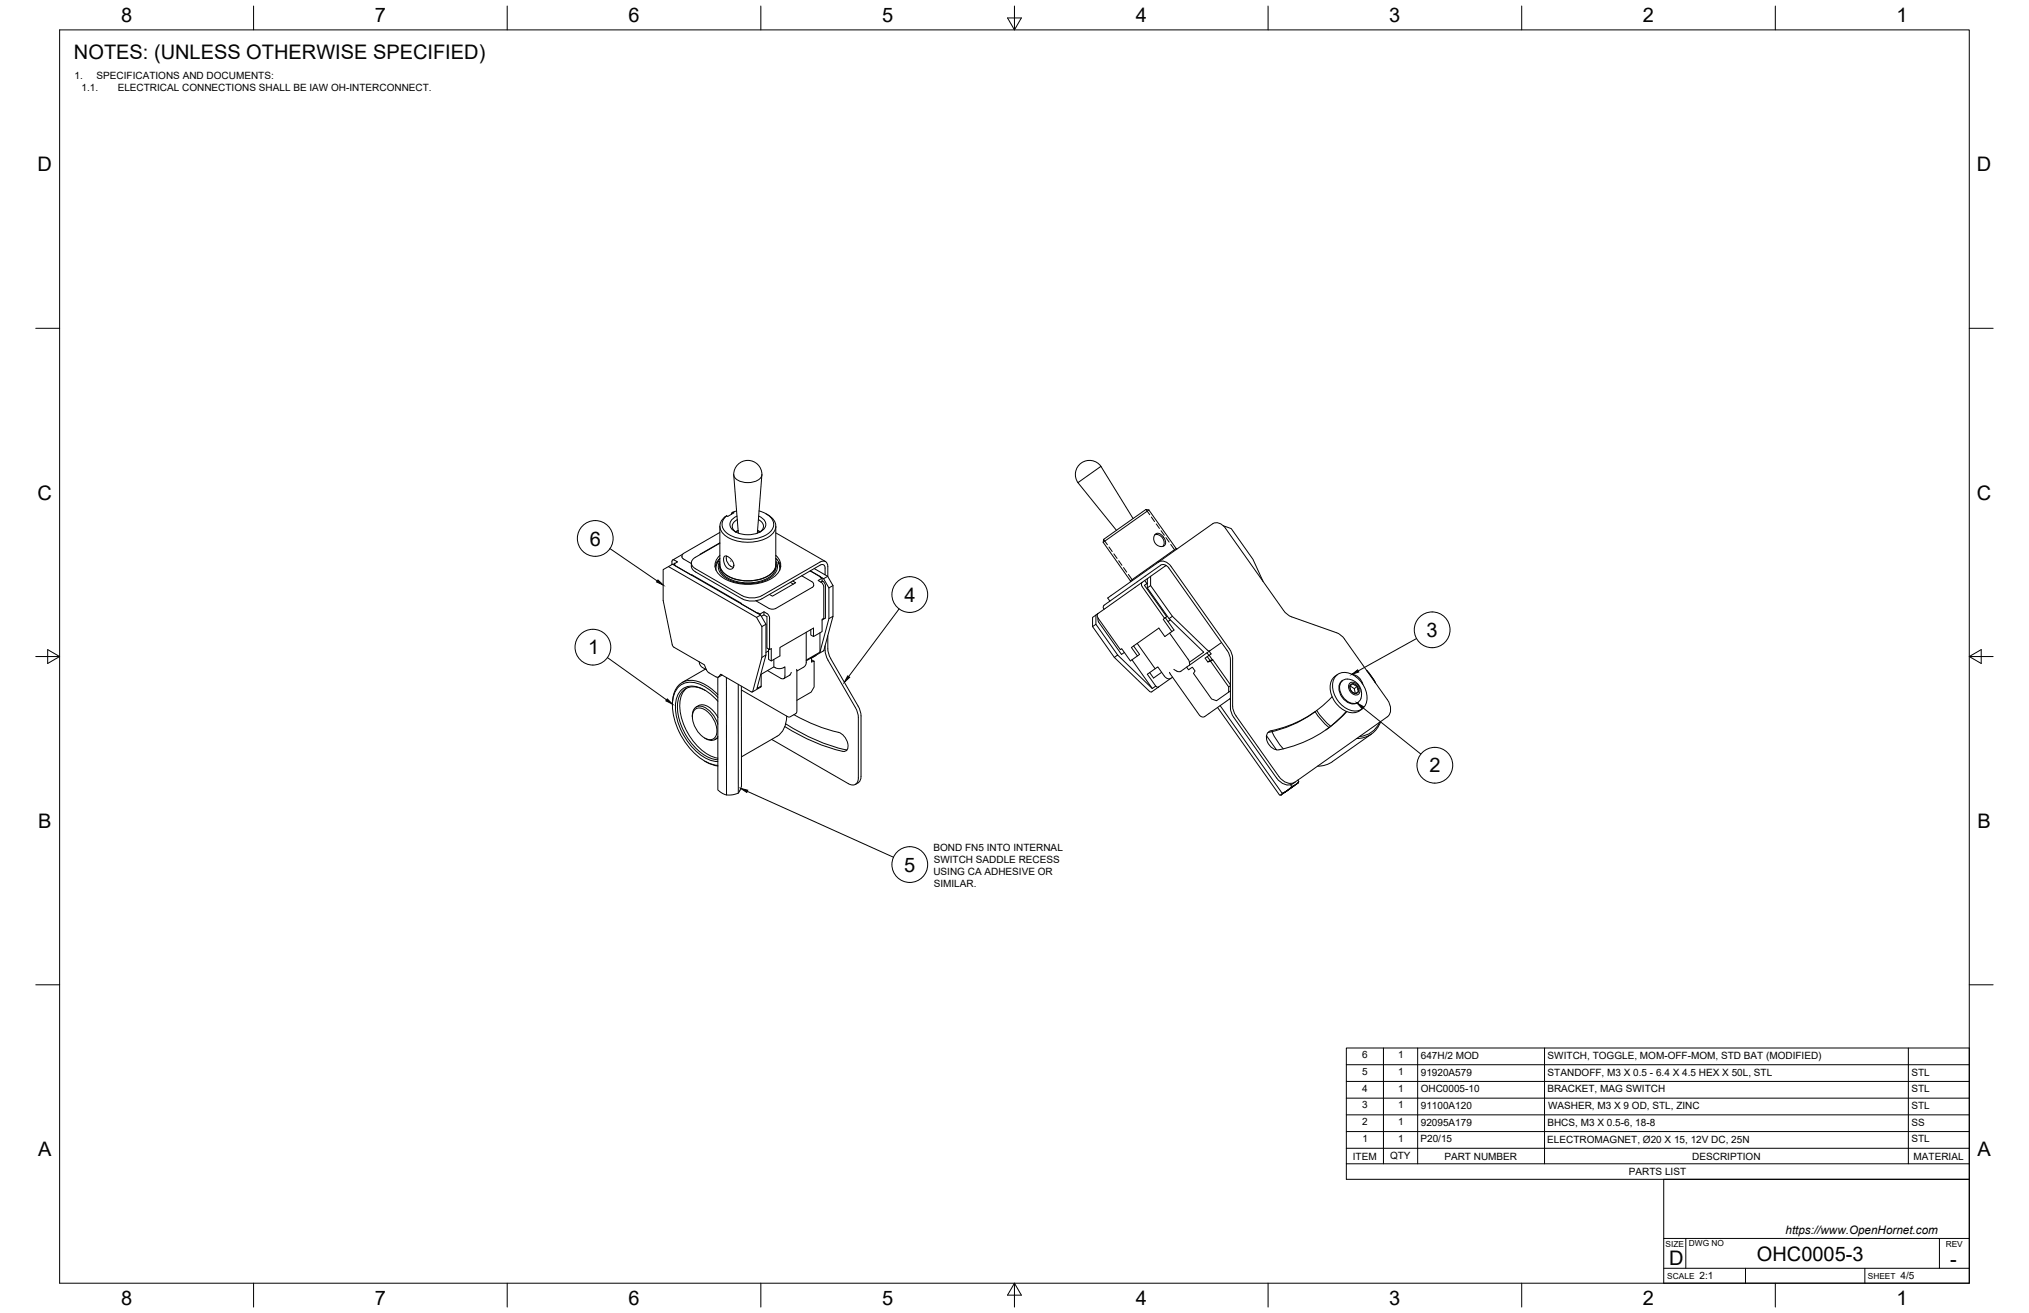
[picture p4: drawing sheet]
<svg xmlns="http://www.w3.org/2000/svg" width="864mm" height="559mm" viewBox="0 0 864 559" stroke-linecap="round" stroke-linejoin="round" font-family="sans-serif">
<!-- layer: Visible -->
<g fill="none" stroke="#000" stroke-width=".43">
<path d="M314 197.7a5.8 5.8 0 0 1 7.1-1.1 5.8 5.8 0 0 1 2.8 6.5 8.1 8.1 0 0 1-11.2 .1 4.9 4.9 0 0 1 1.3-5.5zM468.6 198.5l13.7 22.2M468.6 198.5l-9.8 6.9M468.6 198.5a6 6 0 0 0-8.4-1.5 6 6 0 0 0-1.4 8.4M309.3 219.5l-.7 .4M312 218l.4 .2-2.7 1.6-.4-.3M312 218l-.7 .3v.6M312.3 202.1l2 24.8M313.5 217.4l-1.5 .6M313.7 219.7a3.6 3.6 0 0 0-2.6 4.9 10.5 10.5 0 0 0 12.9 1.6 3.3 3.3 0 0 0 2-3.2 3.3 3.3 0 0 0-2.2-2.9l-.9-.4M323.1 217.4a7.5 7.5 0 0 1 6.2 5.6 6.9 6.9 0 0 1-5.9 5.8 15.7 15.7 0 0 1-14.8-2.7 4.2 4.2 0 0 1 .7-6.6M324.3 202.1l-2 24.8"/>
<path d="M326.1 218.7a5.7 5.7 0 0 1 3.8 6.7 12 12 0 0 1-11.3 5.4 14 14 0 0 1-11.3-4.3 4.6 4.6 0 0 1 1.4-6.6M458.8 205.4l16.4 20.3M489 217l-1.3-.2-17.9 12.7-.3 1.3 11.6 16.4M489 217l-19.5 13.8M489 217l11.6 16.4M287.3 239.8l-.2 .1M290.6 235.9l-4.3 2.4M290.9 237.9l3.4 1.9M294.3 239.6l.2 2.2 1 1.2 20.3 11.8a9.5 9.5 0 0 0 8.5 0l24.7-14.2M305.1 239.2l.8-.4-1.1 2.2v1.7M306.4 231.2l-10.4 5.9a2.6 2.6 0 0 0-1.7 2.5 2.6 2.6 0 0 0 1.7 2.5l19.8 11.4a9.4 9.4 0 0 0 8.5 0l24.7-14.3a2.02 2.02 0 0 1 2.4-.2 2.02 2.02 0 0 1 .9 2.1v4.3M306.4 223.9l-.1 17.2a6.9 6.9 0 0 0 5.2 5.7 17.5 17.5 0 0 0 17.4-2.4 4.9 4.9 0 0 0 1.4-4.1"/>
<path d="M306.4 231l-8.4 5M306.4 226.6l-15.5 9a1.38 1.38 0 0 0 0 2.3M306.4 239.5a5.9 5.9 0 0 0 4.4 6.2 18 18 0 0 0 17.7-1.7l1.5-2.2 .2-2.3M306.4 238.8a5.5 5.5 0 0 0 3.3 7.6 19 19 0 0 0 19.1-1.2 4.8 4.8 0 0 0 1.4-6.4M306.4 236.4a5.5 5.5 0 0 0 .5 8.9 20.9 20.9 0 0 0 22.8 0 5.5 5.5 0 0 0 .5-8.9M306.4 237.7l-1.5 2-.5 1.6M306.4 237.8l-.6 .5M308.3 236.9l.5-.3 1 .3 1.9 1.8 .7 2-.8 1.4h-1.6l-1.3-1.3-.7-2.3zM309.3 236.6a4 4 0 0 0 2.9 4.8M311 238.7l.1 .2M313.8 221.1a2.87 2.87 0 0 0-2.1 2.5 2.87 2.87 0 0 0 1.6 2.9M314.2 225.7l-1.1 .7"/>
<path d="M314.2 225.9l-1 .4M322.5 225.9l.9 .4M322.5 225.8l1 .6M322.8 221.1a2.87 2.87 0 0 1 2.1 2.5 2.87 2.87 0 0 1-1.5 2.9M330.2 226.8l21.2 12.2M330.2 223.9v16.4M330.2 237.8l.6 .5M330.2 237.7l1.6 2 .5 1.6M331.7 239.5l-.5-.2 .6 1.8 .1 1.6M491.5 227.7a3.3 3.3 0 0 1 3.3 1.3 3.3 3.3 0 0 1 .1 3.5M491.7 227.4l1.5-.4 1.9 1.4 1 2.3-.4 1.5-.8 .4h-1.1l-2-1.2-.8-2 .3-1.4zM493.1 239.2l23.1-16.3a4.1 4.1 0 0 1 5.4 1.9l25.6 36 2.6 1.7 19 6.8 2.1 1.2 19.6 27.2a5.5 5.5 0 0 1 0 7.4l-39.3 27.8"/>
<path d="M493.1 239.2l-21.6 15.3 .9 1.3M493.1 239.2a4.1 4.1 0 0 1 5.4 1.9l24.7 35 1.2 2.4 .3 1.8M500.9 233.7l-.4-.2-17.4 12.3-2 1.4 .2 .4M520.6 223.8l3.4 1.2 9.3 13 4.3 9.5M284.5 241.1l1.8-1 37.4 21.7 2.3 3.9v13.1M286 240.3v-1.6l.4-.4 .7 .1 1.3 .7-1.7 1 .8 .5-.2 .1 28.4 16.2-.2 .1 6.9 4 1.1 .3 1.7-.9 1.6 1 .8 1.7v13.4l-1.2-.7v-13.4l-1.2-.7-1.1 .6M286.7 240.1v.3M294.5 244.6v.3M306.4 240.3a7.3 7.3 0 0 0 6.3 6.1 17.2 17.2 0 0 0 16.1-2.9 4.8 4.8 0 0 0 1.4-3.2M321.7 255.7l5.6 3.3M327.4 258.9l1.4 .4 1.4-.4M336.4 247.8l1.3 .8"/>
<path d="M337.4 247.3l1.3 .7-9.9 5.7-1.3-.7M341.2 245l4.6 2.7 .5 1.5M346.3 249.1l-.6 .9-15.5 9M346.6 242l5.7 3.3 2.2 3.9v13.1l-3.9 14.6-7.4 4.3M349 240.5a1.32 1.32 0 0 1 1.6-.1 1.32 1.32 0 0 1 .6 1.4v2.8M349.9 247.2l1 .8 .4 1.3v13.8l-1.4 .8M349.9 246.1v1.3l-.5 .3M352.3 245.3l-1.8 1M354.5 249.2l-1.7 1M486.2 247.8l-.4 .6 .4 1.4 9.5 13.3 .9-.6-9.5-13.4 1.2-.9M487.2 247.1l.9 1.3M488.3 246.3l-21.2 15.2"/>
<path d="M489.7 245.3l-1.4 1v3.9l9.3 13.1M489.7 249.2l-1.4 1M494 240.6l-23.8 16.8a1.13 1.13 0 0 0-.3 1.9M494 240.5l1-.3 1 .3 1.5 1.3 25.5 36.1 .7 3.1v20.8l.5 1.8 .9 1.7M496.1 240.6l-.1 .3M496.3 240.6l-6.6 4.7v3.9l9.3 13.1 14.9 14.5 1.1 .2M286.8 275.4l13 7.5 1.4 3 3.6 2.2M286.8 275.4l-.7-1-3.8-18.9v-13.1l2.2-1.3 37.5 21.7 2.3 3.9v13.1M322.6 260.9v.2M323.5 261.3v.3M323.7 261.8l-1.7 1M325.2 260.4v1.3"/>
<path d="M326 265.7l-1.7 1M327.1 276.2v4.4l1.2 .7v-5.2l-.7 .4M327.1 277l-1.1 .7M343.2 269.1l-.1 13.3-.7 1.3-3.2 1.9M345.1 268v2.3l1.1 .6v-3.6l-14.2 8.3v3.6l-3.7 2.1M347.4 278.8l-2 1.3v1.6l1.1-.3v11l-1.3 2.2-6 3.4M349 269.3v8.3M351.2 274.8v2M351.2 276.8l.9 3.6 12 20.8 1 2.4 .2 1.7v25.8M352.3 270.6l.1 6.1 .6 2.4 12.2 21.4 1.2 3v27.5l-.5 1.5-1.8 1.3M352.8 263.3v-13.1l-2.3-3.9-5.7-3.3 5.1 3.1-1.7 1 1.6 1 .8 1.7v13.3l-.7 .5v5.2l-3.7 2.1M354.5 262.3l-1.7 1-3.8 14.3-5.8 3.3"/>
<path d="M466.4 261.8l-1.4 1v3.9l9.3 13.1M466.4 265.7l-1.4 1M467 261.3l-.6 .5v3.9l9.3 13.1M467.4 261.1l-.4 .6 .4 1.4 9.4 13.4 .6-.4 3.7 5.2 3-2.1M467.4 263.1l-.1 .7 .4 1 9.7 13.7 1.2-.8M484 273.8l7.7 10.8M496 262.9l3.7 5.2-.9 .7-3.7-5.2 .6-.5M497.8 269.5l8.1 11.4 .4 2.2M498.1 263.8l-.9 .7M498.8 268.8l-3 2.1-2.6-3.6-11.6 8.3 2.5 3.6 .9-.7-2.5-3.6M499 262.3l-1.4 1 14.7 14.3-6.1 4.3M513.7 277.8l.8 1.2-1.6 1.1 1.2 1.6 .9-.6"/>
<path d="M513.8 279.4l1.2 1.7M514.7 277.2l.8 1.1-1 .7M514.7 278.9l1.3 1.9M519.9 273.5l-17.3 12.2-1.4 .1-1.6-.9M286.2 299.7v.4M292.4 292.8a10.6 10.6 0 0 0-2.8 10.7 25.8 25.8 0 0 0 13.7 18.6l2.3 .6M297.6 281.7l.7 1.7 2.3 1.6M300.1 293.8a7.3 7.3 0 0 0-10.5 1.6 17.5 17.5 0 0 0 1.1 15.2 21.5 21.5 0 0 0 13.8 12.6l1.1 .1M300.2 284.8l-9.9 5.7M304.8 288.1l1 .1 .9-1.3 13 7.5 .6 .1 4-14.7 1.7-1-3.8 14.2 1.8-1M305.5 288.3v47.9l1.9 1.4 1.8 .7 2.7-.1 2.3-.7 1.4-2.9v-42.6M305.5 295.6a15.5 15.5 0 0 0-13.1-5.9 8.4 8.4 0 0 0-6.2 8.6v1.3"/>
<path d="M305.5 296.8a16.5 16.5 0 0 0-12.4-6.4 7.8 7.8 0 0 0-6.8 7.7 29.1 29.1 0 0 0 15.7 26.8l3.6 .8M305.5 298.5a14.9 14.9 0 0 0-12.6-6.4 7.9 7.9 0 0 0-5.4 8.8 26.6 26.6 0 0 0 14.6 22.5l3.5 .7M307.3 287.3l-1.5 .9M309.2 288.4v49.9M314.2 291.3v46.2M326.7 285.4l6.5 3.5 .8-.7 .1-4.4a4 4 0 0 1-4.7 0l-5.4 3.2-.1 5.3-3.7 2.2M329.4 280.6v3.2M336.2 287.2l-2.6 1.6M336.8 286.2l-.6 1.1M339 284.9l.2 18.1-.5 .7-2.5 1.4-1-.1-19.6-11.4M345.4 280.8l1.1 .6M481.8 280.8l8.7 12.2"/>
<path d="M494.4 286.1l-3.4 2.5-1.7-2.4M497.8 286.2l12.6 18 .9 .8h1.4l11-7.8M498.3 288.7l-8.5 5.8-15.5-14.7 1.4-1 14.8 14.2 1.4-1M498.3 288.7l-.8 .2-1.5-.7-3.2-4.4-4.5 3.2 3.6 5 .7 .5 .5-.1M499.1 288.2l-.8 .5M514.1 281.7l1.2-.3 7.7 11v2.2l-5.2 3.6-2.1-.7-7.7-10.9 .7-1-1.2-1.7-1.6 1.2-.8-1.2M515 281.1l1.2-.3 7.5 10.6M516.2 280.8l-.9 .6M523.4 297.4l.3 .4M523.7 291.8l-.7 .6M523.7 294l-.7 .6M524.6 280.3v20.2"/>
<path d="M567 296.5a49.8 49.8 0 0 1-26.7 14.7 4.3 4.3 0 0 0 .6 6.7l1.4 .9a4.7 4.7 0 0 0 4-.1 53.1 53.1 0 0 0 27-15.9M568.3 287.8a7.6 7.6 0 0 0-.7 9.9 9.2 9.2 0 0 0 10.3 5.3l1.8-1.2M568.6 287.7a6.7 6.7 0 0 1 9.4 1.1 10.1 10.1 0 0 1 3 11.6 6 6 0 0 1-9 .4 10.3 10.3 0 0 1-4-12.4zM569.3 287.1l-1 .7M571 290.1a4.9 4.9 0 0 1 6.9 1 5.7 5.7 0 0 1 .2 7.8 5.5 5.5 0 0 1-7.2-3.5l-.6-1.6-.1-1.7zM571.5 289.6a4.9 4.9 0 0 0-.3 7.1 5.2 5.2 0 0 0 6.6 2.4M574.3 291a2.82 2.82 0 0 1 4.4 2 2.02 2.02 0 0 1-.9 2.7 2.02 2.02 0 0 1-2.7-.9l-1-1.7-.1-1.2zM574.6 291.9l1.8 1.2 .5 2.1-1.3-.6-.8-1.1-.2-1.6 .8-.6a.85 .85 0 0 1 1.4 .4l.3 .2a1.31 1.31 0 0 1 .8 1.6l.3 .7M574.6 291.9a1.72 1.72 0 0 1 1.6-1 1.72 1.72 0 0 1 1.6 1.2M574.6 291.9a2.87 2.87 0 0 0 2.3 3.3M575.5 287a5.5 5.5 0 0 1 4.6 4.3M577.7 292.1l-1.3 1"/>
<path d="M577.8 292.1l.5 1.3-.1 .8M578.1 298.9l-.3 .2M578.2 294.2l-1.3 1M578.2 294.2l-.3 .6-1 .4M581.7 285.3l3.8 5.4M581.7 285.3l3.8 5.3M294.7 305a3.6 3.6 0 0 1 1.6-4.1 3.6 3.6 0 0 1 4.5 .6 12.9 12.9 0 0 1 4.8 6.7M295.7 302a4.2 4.2 0 0 1 5.7 1.1 9.8 9.8 0 0 1 3.2 10.4 3.5 3.5 0 0 1-5.4 .1 10.8 10.8 0 0 1-4.2-10.3zM296.3 300.9a5.3 5.3 0 0 1 7.4 1.8l1.9 2.6M299.9 314.1l.4 .2M305.3 314.2l-1 .5M305.6 313.4a3.4 3.4 0 0 1-5.3 1"/>
<path d="M305.6 314l-.3 .2M328.4 314.7l32.7 18.8M334.4 308a76 76 0 0 0 26.1 11.2M334.8 304.8a9.7 9.7 0 0 1-4.1 8.6l-15.1 8.7M337.9 304.2l8.2 4 9.4 3.2a6.1 6.1 0 0 1 5.1 7.7 1.7 1.7 0 0 1-1.9 .7 80.1 80.1 0 0 1-24.7-10.6M518.2 301.1l26.4 37.2 .9-.3a1 1 0 0 1 1.2-.9l1.8-1.1 1.3-1.4 1.7-.7M519.3 300.3l26.4 37.2M524.7 300.5l.2 1.8 1.2 2.4 18.2 25.7a5.5 5.5 0 0 0 6.9 2.4M525.1 305.4l18.2 25.7M539.1 313.1l4.2 6M541.4 311.4l1.8 3.4 3 3.9M559.5 303a49.7 49.7 0 0 1-19.8 8.8"/>
<path d="M559.7 302.9l2.8 3.6 3.2 3.1M560.4 302.4l2.7 3.6 3.3 3.1M573 302.8l-4.5 4.5-4.2 3.4M583.7 312.4l-16.6 11.8a10.9 10.9 0 0 1-6.3 1.9M587.2 307.4a10.1 10.1 0 0 1-8.6 6.1M587.7 307.1a10.5 10.5 0 0 1-10.3 7.2M299.9 323.9l.4 .2M300.3 324.2l2.7 1.2 2.6 .6M365.3 331.1a2.58 2.58 0 0 1-1.2 2.7 2.58 2.58 0 0 1-3-.3M543.3 331.1a5.1 5.1 0 0 0 7.9 1.8M545.2 338.3l-.1 .1M545.3 338.3l7.3-5.2z"/>
<path d="M546.6 337.4l4.7-3.3zM549.3 334l.5 .6M552.4 332l.4 .5M552.6 333.1l.2-.6-1.3 1.4"/>
</g>
<!-- layer: Hidden -->
<path d="M487.8 216.8l1.6 2.3M469.8 229.6l1.5 2.2M472 232.8l1.4 1.9M474.1 235.7l1.4 2M476.1 238.6l1.4 2M490.1 220l1.3 2M492.1 223l1.4 1.9M494.2 225.9l1.4 1.9M496.3 228.8l1.3 1.9M498.3 231.7l1.6 2.3M478.2 241.6l1.4 1.9M480.3 244.5l1.6 2.2" fill="none" stroke="#000" stroke-width=".43"/>
<!-- layer: Border -->
<g fill="none" stroke="#000" stroke-width=".43">
<path d="M25.4 12.7h812.8v533.4h-812.8zM107.9 2.6v10.1M215.9 2.6v10.1M323.8 2.6v10.1M428.8 7.6h5.9l-2.9 5.1zM431.8 2.6v10.1M539.7 2.6v10.1M647.7 2.6v10.1M755.6 2.6v10.1M15.2 139.7h10.2M838.2 139.7h10.1M15.2 279.4h10.2"/>
<path d="M20.3 276.5l5.1 2.9-5.1 3zM838.2 279.4l5.1-2.9v5.9zM838.2 279.4h10.1M15.2 419.1h10.2M838.2 419.1h10.1M107.9 546.1v10.2M215.9 546.1v10.2M323.8 546.1v10.2M431.8 546.1l2.9 5.1h-5.9zM431.8 546.1v10.2M539.7 546.1v10.2M647.7 546.1v10.2"/>
<path d="M755.6 546.1v10.2"/>
</g>
<!-- layer: Parts Lists -->
<path d="M573 446h265.2v55.9h-265.2zM573 453.1h265.2M588.8 446v49.3M603.4 446v49.3M657.4 446v49.3M812.2 446v49.3M573 474.5h265.2M573 467.4h265.2M573 460.2h265.2M573 495.3h265.2M573 488.7h265.2M573 481.6h265.2" fill="none" stroke="#000" stroke-width=".43"/>
<!-- layer: Balloons -->
<g fill="none" stroke="#000" stroke-width=".43">
<path d="M259.6 233.5l20.2 13.8M382.7 259.2l-21.5 28.8M258.6 279.9l25.1 18M602.9 271.8l-24.8 13.7M580 301.1l24.8 19.8M318.1 336.8l62.2 28"/>
<circle cx="253.4" cy="229.2" r="7.6"/>
<circle cx="387.2" cy="253" r="7.6"/>
<circle cx="252.4" cy="275.4" r="7.6"/>
<circle cx="609.6" cy="268" r="7.6"/>
<circle cx="610.7" cy="325.7" r="7.6"/>
<circle cx="387.2" cy="368" r="7.6"/>
</g>
<path d="M280.1 246.8l2.2 2.2-2.8-1.3zM284 297.5l2.2 2.1-2.8-1.3zM360.8 287.7l.8 .5-2.2 2.2zM575.4 287l2.4-1.9 .5 .9zM577.6 299.2l2.7 1.5-.7 .8zM315.3 335.5l3 .8-.4 .9z" fill="#000" stroke="#000" stroke-width=".43"/>
<!-- layer: Titleblock -->
<path d="M708.1 501.9h130.1v44.2h-130.1zM708.1 539.8h130.1M708.1 527.1h130.1M717.5 527.1v12.7M742.9 539.8v6.3M793.7 539.8v6.3M825.5 527.1v12.7" fill="none" stroke="#000" stroke-width=".43"/>
<g font-size="8.5">
<text x="51.6" y="9.4">8</text>
<text x="159.5" y="9.4">7</text>
<text x="267.5" y="9.4">6</text>
<text x="375.4" y="9.3">5</text>
<text x="483.4" y="9.4">4</text>
<text x="591.3" y="9.4">3</text>
<text x="699.3" y="9.4">2</text>
<text x="807.2" y="9.4">1</text>
<text x="31.5" y="25">NOTES: (UNLESS OTHERWISE SPECIFIED)</text>
<text x="16" y="72.9">D</text>
<text x="841.4" y="72.9">D</text>
<text x="16" y="212.6">C</text>
<text x="841.4" y="212.6">C</text>
<text x="251" y="232.2">6</text>
<text x="385" y="256.1">4</text>
<text x="607.2" y="271.1">3</text>
<text x="250.3" y="278.5">1</text>
<text x="608.4" y="328.7">2</text>
<text x="16.2" y="352.3">B</text>
<text x="841.7" y="352.3">B</text>
<text x="384.9" y="371">5</text>
<text x="16.2" y="492">A</text>
<text x="841.7" y="492">A</text>
<text x="710.4" y="538.4">D</text>
<text x="747.8" y="536.7">OHC0005-3</text>
<text x="830.1" y="538.8">-</text>
<text x="51.6" y="555.5">8</text>
<text x="159.5" y="555.5">7</text>
<text x="267.5" y="555.5">6</text>
<text x="375.4" y="555.4">5</text>
<text x="483.4" y="555.5">4</text>
<text x="591.3" y="555.5">3</text>
<text x="699.3" y="555.5">2</text>
<text x="807.2" y="555.5">1</text>
</g>
<text font-size="5" x="760" y="525.2">https://www.OpenHornet.com</text>
<g font-size="4.3">
<text x="31.7" y="33.7">1.</text>
<text x="41.1" y="33.7">SPECIFICATIONS AND DOCUMENTS:</text>
<text x="34.7" y="38.9">1.1.</text>
<text x="50.1" y="38.9">ELECTRICAL CONNECTIONS SHALL BE IAW OH-INTERCONNECT.</text>
<text x="397.3" y="362.2">BOND FN5 INTO INTERNAL</text>
<text x="397.4" y="367.3">SWITCH SADDLE RECESS</text>
<text x="397.3" y="372.4">USING CA ADHESIVE OR</text>
<text x="397.4" y="377.6">SIMILAR.</text>
<text x="579.8" y="450.4">6</text>
<text x="595.1" y="450.4">1</text>
<text x="604.8" y="450.7">647H/2 MOD</text>
<text x="658.7" y="450.7">SWITCH, TOGGLE, MOM-OFF-MOM, STD BAT (MODIFIED)</text>
<text x="579.8" y="457.5">5</text>
<text x="595.1" y="457.5">1</text>
<text x="604.7" y="457.7">91920A579</text>
<text x="658.7" y="457.8">STANDOFF, M3 X 0.5 - 6.4 X 4.5 HEX X 50L, STL</text>
<text x="813.6" y="457.8">STL</text>
<text x="579.8" y="464.6">4</text>
<text x="595.1" y="464.6">1</text>
<text x="604.7" y="464.9">OHC0005-10</text>
<text x="658.6" y="464.9">BRACKET, MAG SWITCH</text>
<text x="813.6" y="464.9">STL</text>
<text x="579.8" y="471.7">3</text>
<text x="595.1" y="471.7">1</text>
<text x="604.7" y="472">91100A120</text>
<text x="658.9" y="472">WASHER, M3 X 9 OD, STL, ZINC</text>
<text x="813.6" y="472">STL</text>
<text x="579.8" y="478.8">2</text>
<text x="595.1" y="478.8">1</text>
<text x="604.7" y="479.1">92095A179</text>
<text x="658.6" y="479.1">BHCS, M3 X 0.5-6, 18-8</text>
<text x="813.6" y="479.1">SS</text>
<text x="579.9" y="485.9">1</text>
<text x="595.1" y="485.9">1</text>
<text x="604.6" y="486.2">P20/15</text>
<text x="658.6" y="486.3">ELECTROMAGNET, Ø20 X 15, 12V DC, 25N</text>
<text x="813.6" y="486.2">STL</text>
<text x="575.8" y="493.5">ITEM</text>
<text x="591.7" y="493.4">QTY</text>
<text x="614.8" y="493.5">PART NUMBER</text>
<text x="720.3" y="493.5">DESCRIPTION</text>
<text x="814.5" y="493.5">MATERIAL</text>
<text x="693.3" y="500.1">PARTS LIST</text>
<text x="723.4" y="544.5">2:1</text>
<text x="809" y="544.5">4/5</text>
</g>
<g font-size="3.5">
<text x="708.9" y="530.9">SIZE</text>
<text x="718.9" y="530.5">DWG NO</text>
<text x="828.2" y="530.9">REV</text>
<text x="709.6" y="544.2">SCALE</text>
<text x="795" y="544.2">SHEET</text>
</g>
</svg>
